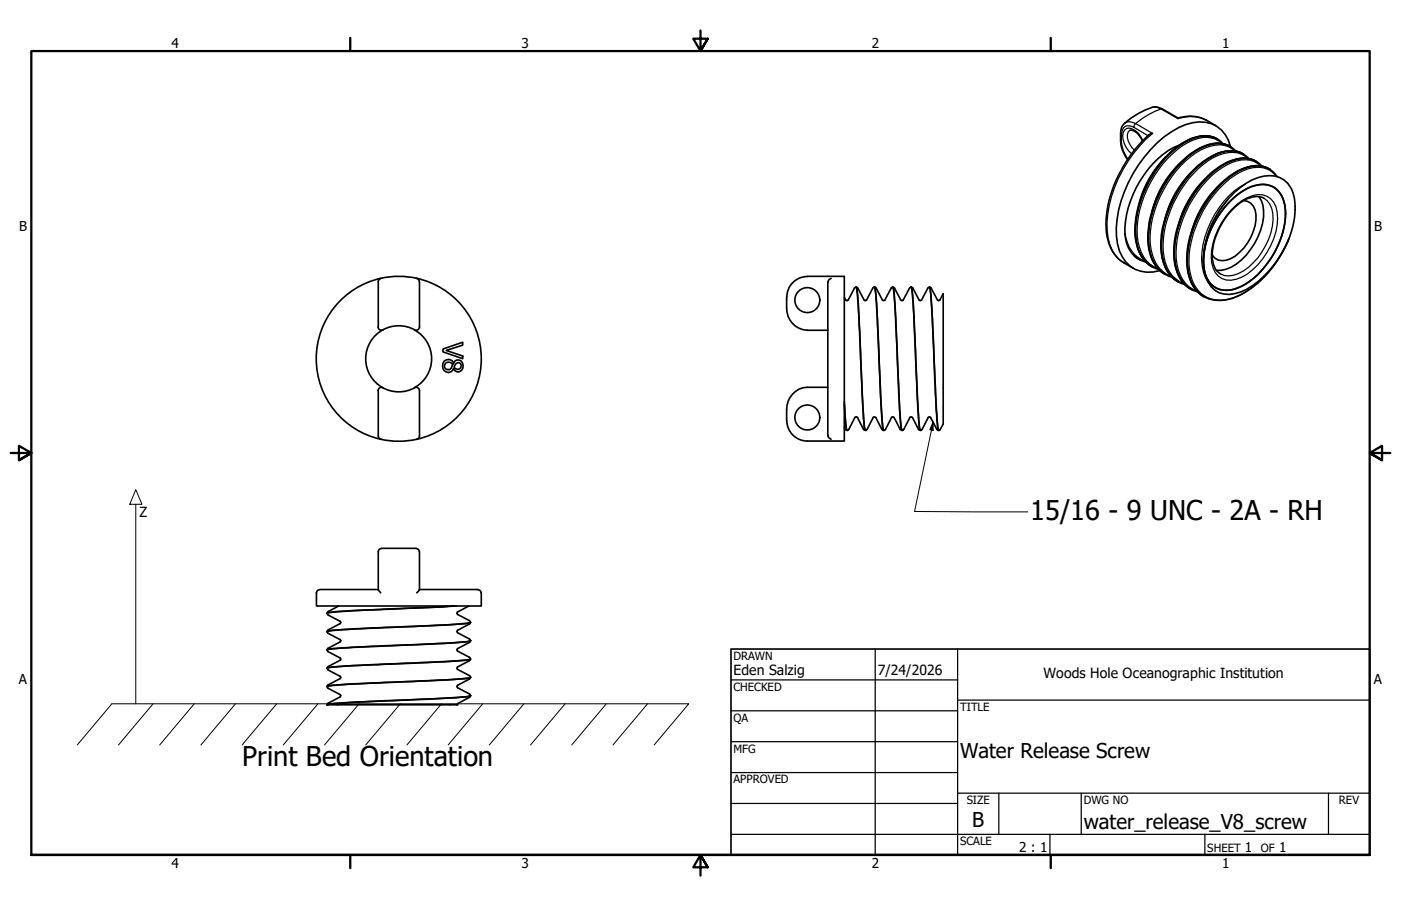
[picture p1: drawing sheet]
<svg xmlns="http://www.w3.org/2000/svg" width="432mm" height="279mm" viewBox="0 0 432 279" stroke-linecap="round" stroke-linejoin="round" font-family="sans-serif">
<!-- layer: Visible (ANSI) -->
<g fill="none" stroke="#000" stroke-width=".51">
<path d="M363 36.4l-4.8-2.8a4.7 4.7 0 0 0-5.3 .4 21.1 21.1 0 0 0-6.9 4.7 11.4 11.4 0 0 0 1.5 10.5M363 36.4a12.5 12.5 0 0 1 11.7 2.3M363 36.4v.2M348.2 40.2a2.98 2.98 0 0 1 3 1.6l.9 1.7M355.2 41.1l-.6 .2a39.4 39.4 0 0 0-13.7 27.7 13.4 13.4 0 0 0 8.4 13.7M363.3 44.8a26.2 26.2 0 0 0-13.1 13 25.4 25.4 0 0 0-3.1 16.7 8.7 8.7 0 0 0 2.4 4.3M374.8 42.7a10.8 10.8 0 0 0-10.6 1.6 34.1 34.1 0 0 0-14.3 28.9 11.9 11.9 0 0 0 4.8 8.8M375.2 42.9a9.3 9.3 0 0 0-9.2 .5 33.1 33.1 0 0 0-15.1 20.7 21.2 21.2 0 0 0 .4 14.1 9.6 9.6 0 0 0 3.7 4M375.3 43a8.7 8.7 0 0 0-9 .3 30.3 30.3 0 0 0-13.2 14.9 26.6 26.6 0 0 0-2.2 18.9 9.4 9.4 0 0 0 6.3 6M375.4 43l1.5 1.3M378.8 45a10.7 10.7 0 0 0-10.6 1.6 34.3 34.3 0 0 0-14.4 27.1 12.7 12.7 0 0 0 4.9 10.7M379.2 45.1a9.3 9.3 0 0 0-9.2 .6 34.4 34.4 0 0 0-15.9 24.7 17.8 17.8 0 0 0 2 11.4 7.7 7.7 0 0 0 2.9 2.8"/>
<path d="M379.3 45.3a9.4 9.4 0 0 0-11.7-7.5 27 27 0 0 0-14.9 10.7 38.1 38.1 0 0 0-8.6 24.3 11.8 11.8 0 0 0 5.7 10.3 10.7 10.7 0 0 0 7.7 .3M379.3 45.3a9.2 9.2 0 0 0-9 .3 31.8 31.8 0 0 0-14.1 16.9 26 26 0 0 0-1.3 16.9 9.3 9.3 0 0 0 6.3 6.1M379.4 45.3l1.5 1.3M380.5 59.3a15.5 15.5 0 0 1 12.4-5 8.3 8.3 0 0 1 6.2 8.2 30 30 0 0 1-11.2 24.2 13.8 13.8 0 0 1-10.6 4 7.1 7.1 0 0 1-5.6-5.4 21.6 21.6 0 0 1 .7-13 31.3 31.3 0 0 1 8.1-13zM382.8 47.3a10.8 10.8 0 0 0-10.6 1.6 34.3 34.3 0 0 0-14.4 27.2 12.7 12.7 0 0 0 4.9 10.6M383.2 47.4a9.1 9.1 0 0 0-9.2 .6 33.5 33.5 0 0 0-15.2 20.7 21.7 21.7 0 0 0 .5 14.1 9.6 9.6 0 0 0 3.7 4.1M384.9 48.9a7.9 7.9 0 0 0-9.2-1.7 30.6 30.6 0 0 0-15.5 17.6 23.1 23.1 0 0 0-.7 18.3 9 9 0 0 0 5.7 4.7M386.8 49.6a10.8 10.8 0 0 0-10.6 1.6 34.3 34.3 0 0 0-14.4 27.2 12.3 12.3 0 0 0 4.9 10.6M387.1 49.8a9.1 9.1 0 0 0-9.1 .5 33.5 33.5 0 0 0-15.2 20.7 21.7 21.7 0 0 0 .5 14.1 8.7 8.7 0 0 0 3.7 4.1M388.9 51.2a7.9 7.9 0 0 0-9.2-1.6 28.1 28.1 0 0 0-13.7 13.5 28.6 28.6 0 0 0-3.5 19.4 9.3 9.3 0 0 0 6.7 7.5M390.8 51.9a10.8 10.8 0 0 0-10.6 1.6 34.6 34.6 0 0 0-14.4 27.1 12.3 12.3 0 0 0 4.9 10.7M391.1 52.1a9.1 9.1 0 0 0-9.1 .5 34.4 34.4 0 0 0-15.9 24.7 15.8 15.8 0 0 0 2.8 12.5l2.1 1.7"/>
<path d="M393.6 54.5a7.8 7.8 0 0 0-9.9-2.6 28.1 28.1 0 0 0-13.7 13.5 28.8 28.8 0 0 0-3.5 19.4 9.4 9.4 0 0 0 11.5 7.7 26.9 26.9 0 0 0 15.8-12.4l1.4-2.1 2.1-4.5M349.5 78.8a8.1 8.1 0 0 0 3.7 2M349.5 78.8l.4 .4M349.9 79.2l1.1 .7M349.9 79.2l.8 .6M378.6 62.6a15.7 15.7 0 0 1 10.7-5.8 6.9 6.9 0 0 1 6.6 6.1 24.1 24.1 0 0 1-5 17.9 21.7 21.7 0 0 1-10.5 8.4 7.1 7.1 0 0 1-9.4-6.7 26.6 26.6 0 0 1 7.6-19.9zM379.5 61.7a13.9 13.9 0 0 1 10.6-4.8 7.2 7.2 0 0 1 6 6.9 26.6 26.6 0 0 1-7.6 20 15.6 15.6 0 0 1-10.7 5.7 6.6 6.6 0 0 1-6.6-6 22.8 22.8 0 0 1 3.6-15.7l1.4-2.2zM383.3 61.8a4.1 4.1 0 0 1 3.8 4.4 15.3 15.3 0 0 1-7.9 13.6 4.2 4.2 0 0 1-5.6-1.1M388 60.6a11.6 11.6 0 0 1 .6 10.3 19 19 0 0 1-10.8 12.2l-2.9 .3M389.6 61.2a6.8 6.8 0 0 0-7.2 1.2 21.8 21.8 0 0 0-8.8 17.4l.4 1.8a4.6 4.6 0 0 0 2.1 2.9M117.4 85.9l-.6 .3-.2 .7v13.9M128.5 85.9l.5 .3 .2 .6"/>
<path d="M129.3 86.9v13.9M242.4 91.6a10.2 10.2 0 0 0 1.8 8.1 6.5 6.5 0 0 0 4.6 2.2h6.3M248.8 85.2h11.4v50.8h-11.4a6.3 6.3 0 0 1-6.3-6.3M248.8 85.3a6.3 6.3 0 0 0-6.3 6.3M256.2 85.9a1.39 1.39 0 0 0-1.1 1.2v47.1a1.39 1.39 0 0 0 1.1 1.2M263.8 88.6a93.4 93.4 0 0 1 1.2 15.6l.2 4.3a275.6 275.6 0 0 0 1.4 24.2h.1M263.9 88.6a176.6 176.6 0 0 1 1.4 22.1l.7 15.6 .3 3.9 .4 2.5M269.5 88.5a96.4 96.4 0 0 1 1.1 15.7l.2 4.3a275.7 275.7 0 0 0 1.4 24.2h.2M269.5 88.5l-.5 .4-1.9 3.6-.4 .2-.4-.2-1.9-3.6-.5-.4-.6 .4-1.9 3.7h-.7l-.5-.9M269.5 88.5h.1M269.6 88.5a176.6 176.6 0 0 1 1.4 22.2l.7 15.6 .2 3.8 .5 2.6M269.6 88.5l.5 .4 1.9 3.6 .4 .2 .3-.2 1.9-3.6 .5-.4 .6 .4 1.9 3.6 .4 .2 .3-.1 2-3.7 .5-.4"/>
<path d="M275.1 88.6a93.4 93.4 0 0 1 1.2 15.6l.2 4.3a275.7 275.7 0 0 0 1.4 24.2h.1M275.2 88.6h.1a323.1 323.1 0 0 1 1.6 28.5l.7 13 .4 2.6M280.8 88.5a96.4 96.4 0 0 1 1.1 15.7l.2 4.3a275.6 275.6 0 0 0 1.4 24.2h.2M280.8 88.5h.1M280.9 88.5v.1a323.1 323.1 0 0 1 1.6 28.5l.7 13 .5 2.6M280.9 88.5l.5 .4 1.9 3.6 .4 .2 .3-.2 1.9-3.6 .5-.4M286.4 88.5h.1M286.5 88.5l.5 .4 2 3.7 .3 .1 .4-.2 1-1.9v40.1l-1 1.9-.4 .1M286.5 88.6h.1a323.1 323.1 0 0 1 1.6 28.5l.7 13 .4 2.6a55.3 55.3 0 0 1-1-11.7l-.3-8.2a233.9 233.9 0 0 0-1.5-24.2zM367 89.2h.1M116.5 100.8a1.05 1.05 0 0 0 1.6 .9M118 119.6a10.2 10.2 0 0 0 9.8 0"/>
<path d="M118 101.7a10.2 10.2 0 0 0 0 17.9M118.1 119.6a1.05 1.05 0 0 0-1.6 .9M127.7 119.6a1.05 1.05 0 0 1 1.6 .9M127.7 101.7a10.1 10.1 0 0 1 0 17.8M129.3 100.8a1.05 1.05 0 0 1-1.6 .9 10 10 0 0 0-9.7 0M136.5 107.6l6.1-2.1v.9l-5.1 1.7 5.1 1.7v.8l-6.1-2.1zM136.9 111.4a1.76 1.76 0 0 1 2.9 .5 1.58 1.58 0 0 1 1.9-.8 1.58 1.58 0 0 1 1 1.7 1.57 1.57 0 0 1-1 1.8 1.57 1.57 0 0 1-1.9-.9 1.75 1.75 0 0 1-2.1 1.1 1.75 1.75 0 0 1-1.3-2zM137.4 112a1.53 1.53 0 0 1 2.2 .4l-.3 .5a1.15 1.15 0 0 1-1.6 1 1.15 1.15 0 0 1-.3-1.9zM140.3 112.4a.96 .96 0 0 1 .9-.6 .96 .96 0 0 1 .9 .7 1.16 1.16 0 0 1-.7 1.4 1.16 1.16 0 0 1-1.4-.6zM255.1 119.4h-6.3a6.7 6.7 0 0 0-6.4 6.8v3.5M116.6 120.5v13.9l.2 .7 .6 .3M117.3 135.5a25.4 25.4 0 0 0 11.2 0"/>
<path d="M117.3 135.5a25.4 25.4 0 0 1-15.4-39.2 25.4 25.4 0 0 1 42 .1 25.4 25.4 0 0 1-15.4 39.1M129.3 120.5v13.9a1.05 1.05 0 0 1-.8 1.1M260.2 123.9l.5 7.5 .3 1.3M260.2 124.7a27.9 27.9 0 0 0 .8 8M260.2 131.9l.3 .5 .5 .3M261 132.7l.6-.3 1.9-3.7 .4-.1 .3 .1 1.9 3.7 .6 .3M266.7 132.7l.6-.3 1.9-3.7 .3-.1 .4 .2 1.9 3.6 .6 .3M272.4 132.7l.5-.3 1.9-3.7 .3-.1 .5 .2 1.8 3.6 .6 .3M278 132.7l.6-.3 1.9-3.7 .3-.1 .4 .2 1.9 3.6 .6 .3M283.7 132.7l.5-.3 1.9-3.7 .3-.1 .4 .1 1.9 3.7 .6 .3M128.2 169.2a.98 .98 0 0 1 1 .9M128.3 169.1l-10.7 .1a.99 .99 0 0 0-1 .9v11.8l.7 .9"/>
<path d="M129.3 170.1v11.8l-.8 .9M98.5 181.9a.98 .98 0 0 0-1 .9v4.1h50.8v-4.1M98.6 181.8h18M100.8 194.8l.4 .5 3.7 2 .1 .3-.1 .3-3.7 2-.4 .5M100.8 189.2l.4 .5 3.7 1.9 .1 .4-.1 .3-3.7 1.9-.4 .6M100.8 189.1v.1M100.8 194.8h.1M104.4 186.9l-3.2 1.7-.4 .5M129.3 181.8h18M140 186.9l-22.9 1.1a101 101 0 0 0-16.3 1.1M140.7 186.9l-23.1 1.1a136.7 136.7 0 0 0-16.7 1.1l-.1 .1M144.5 186.9l-3.5 1.8-.2 .4 .2 .4 3.7 1.9 .3 .6-.3 .5-3.7 1.9-.2 .4 .2 .3 3.7 1.9 .3 .5"/>
<path d="M145 192a93.5 93.5 0 0 1-15.7 1.1l-4.3 .2a276 276 0 0 0-24.1 1.4l-.1 .1M145 191.9a52.9 52.9 0 0 1-11.7 1l-8.2 .3a233.9 233.9 0 0 0-24.2 1.5l-.1 .1M145 197.6a96.5 96.5 0 0 1-15.7 1.2l-4.2 .1a275.7 275.7 0 0 0-24.2 1.4l-.1 .2M145 197.5l-.1 .2a475.5 475.5 0 0 1-32.4 1.8l-5.2 .2a20.3 20.3 0 0 0-6.5 .7M145 197.6l-.3 .5-3.7 1.9-.2 .4 .2 .4 3.7 1.9 .3 .5-.3 .6-3.7 1.9-.2 .4 .2 .3 3.7 1.9 .3 .6M145 197.5v.1M147.3 181.9a.98 .98 0 0 1 1 .9M100.8 211.8l.4 .5 3.7 1.9 .1 .4-.1 .3-3.7 2-.4 .5M100.8 206.1l.4 .5 3.7 2 .1 .3-.1 .3-3.7 2-.4 .5M100.8 200.5l.4 .5 3.7 1.9 .1 .4-.1 .3-3.7 1.9-.4 .6M100.8 200.4v.1M100.8 206.1h.1"/>
<path d="M100.8 211.7v.1M145 203.3a93.5 93.5 0 0 1-15.7 1.1l-4.3 .2a276 276 0 0 0-24.1 1.4l-.1 .1M145 203.2a52.9 52.9 0 0 1-11.7 1l-8.2 .3a233.9 233.9 0 0 0-24.2 1.5l-.1 .1M145 214.6l-.3 .5-3.7 1.9-.2 .4h-40M145 214.6a93.4 93.4 0 0 1-15.5 1.1l-4.2 .2a291.6 291.6 0 0 0-24.3 1.4l-.2 .1M145 208.9a96.5 96.5 0 0 1-15.7 1.2l-4.2 .1a275.7 275.7 0 0 0-24.2 1.4l-.1 .2M145 214.5a45.9 45.9 0 0 1-9.8 .9l-10.1 .4a275.7 275.7 0 0 0-24.2 1.4l-.1 .2M145 208.9l-.3 .5-3.7 1.9-.2 .4 .2 .4 3.7 1.9 .3 .5M145 208.9h.1M145 214.5v.1"/>
<circle cx="248.8" cy="92.6" r="3.8"/>
<circle cx="248.8" cy="128.7" r="3.8"/>
</g>
<g fill="#000">
<circle cx="391.1" cy="52.1" r=".25"/>
<circle cx="351" cy="79.9" r=".25"/>
<circle cx="355" cy="82.2" r=".25"/>
<circle cx="363" cy="86.9" r=".25"/>
<circle cx="139.8" cy="111.9" r=".25"/>
<circle cx="139.8" cy="113.7" r=".25"/>
<circle cx="261" cy="132.7" r=".25"/>
<circle cx="266.7" cy="132.7" r=".25"/>
<circle cx="272.4" cy="132.7" r=".25"/>
<circle cx="278" cy="132.7" r=".25"/>
<circle cx="283.7" cy="132.7" r=".25"/>
<circle cx="289.3" cy="132.7" r=".25"/>
<circle cx="100.8" cy="217.4" r=".25"/>
<circle cx="140.8" cy="217.4" r=".25"/>
</g>
<!-- layer: Visible Narrow (ANSI) -->
<g fill="none" stroke="#000" stroke-width=".38">
<path d="M346.6 38a2.98 2.98 0 0 1 3.4 .1l-.6 1.1M349.4 39.2a2.22 2.22 0 0 0-2.3-.3 2.22 2.22 0 0 0-1.3 1.9l-.2 .8M349.4 39.2l4.4 2.6M355.2 33.1a3.2 3.2 0 0 1 2.6 .5 25.7 25.7 0 0 0-7.8 4.5l5.2 3a39 39 0 0 0-14 29.9 11.6 11.6 0 0 0 5.3 10.1M358.2 33.6h-.4l5.2 3a11.6 11.6 0 0 1 8.9 .5M345.4 43.4l.2 .4M345.4 41.1l.2 .5M345.6 43.8a9.6 9.6 0 0 0 2.1 5.2M345.6 41.6v2.2M348.2 40.2a3.1 3.1 0 0 0 0 4.3l1.4 1.8M352.2 43.4a5.9 5.9 0 0 0-4.2-3.9 2.09 2.09 0 0 0-2 2.3 7.7 7.7 0 0 0 2.8 5.6M359.3 48.3a30.8 30.8 0 0 0-8.3 14.6"/>
<path d="M363.3 50.7a30.2 30.2 0 0 0-8.3 14.5M367.3 53a30 30 0 0 0-8.3 14.5M371.3 55.2a30.8 30.8 0 0 0-8.3 14.6M375.3 57.6a30.2 30.2 0 0 0-8.3 14.5M376.6 44.3a8 8 0 0 0-9-1.1 30.5 30.5 0 0 0-14.9 17.2 24.9 24.9 0 0 0-1.5 15.9 8.9 8.9 0 0 0 5.7 6.5M380.6 46.6a7.8 7.8 0 0 0-9.1-1 29.7 29.7 0 0 0-13.9 15 28.1 28.1 0 0 0-2.8 16.4 10.2 10.2 0 0 0 6.1 8.2M383.9 56.7a26.4 26.4 0 0 0-12.6 16.4 18.1 18.1 0 0 0 .2 12.6l.9 1.4M384.6 48.9a7.8 7.8 0 0 0-9.1-1 27.5 27.5 0 0 0-12.9 12.9 27.7 27.7 0 0 0-3.4 20.2 9.3 9.3 0 0 0 5.7 6.4M388.6 51.2a7.8 7.8 0 0 0-9.1-1 30.7 30.7 0 0 0-14.8 17.1 25.6 25.6 0 0 0-1.5 15.9 9.3 9.3 0 0 0 5.7 6.5M393.4 54.4a7.5 7.5 0 0 0-9.4-2.1 29.7 29.7 0 0 0-14.9 16.2 24.5 24.5 0 0 0-1.6 18.2 9.2 9.2 0 0 0 12.6 5.1 29.5 29.5 0 0 0 15.3-14.3l1.5-3.1M346.7 72.1a10.2 10.2 0 0 0 6.2 8.4M378.3 61.7a28.4 28.4 0 0 0-7.4 18.9"/>
<path d="M379.4 64.8a12.1 12.1 0 0 1 9.7-4.7 5.7 5.7 0 0 1 4.5 5.3 21.4 21.4 0 0 1-7.5 17.8 9.1 9.1 0 0 1-9.5 2.7 6.8 6.8 0 0 1-3.3-6.8 22.1 22.1 0 0 1 6.1-14.3zM389.6 61.2a6.7 6.7 0 0 1 2.8 6.6 20.8 20.8 0 0 1-10.8 16.6 6 6 0 0 1-5.5 .1"/>
</g>
<!-- layer: Border (ANSI) -->
<path d="M107.9 11.7v4M215.9 9.4v6.3l-2.2-3.8h4.4l-2.2 3.8 2.2-3.8M323.8 11.7v4M3.3 139.7h6.4l-3.9-2.2v4.4l3.9-2.2-3.9 2.2M428.5 139.7h-6.4l3.9-2.2v4.4l-3.9-2.2 3.9 2.2M9.7 263.7v-248h412.4v248h-412.4h412.4M107.9 263.7v4M218.1 267.5l-2.2-3.8 2.2 3.8h-4.4l2.2-3.8v6.3M323.8 263.7v4" fill="none" stroke="#000" stroke-width=".7"/>
<!-- layer: Title (ANSI) -->
<g fill="none" stroke="#000" stroke-width=".38">
<path d="M225.3 209.7h69.8M225.3 219.2h69.8M269.7 200.2v63.5M295.1 215.9h127M295.1 200.2v63.5M225.3 228.7h69.8M225.3 238.3h69.8M225.3 257.3h196.8M225.3 247.8h69.8M295.1 244.6h127M307.8 244.6v12.7M323.6 257.3v6.4"/>
<path d="M333.2 244.6v12.7M371.3 257.3v6.4M409.4 244.6v12.7"/>
</g>
<path d="M225.3 200.2h196.8v63.5h-196.8z" fill="none" stroke="#000" stroke-width=".51"/>
<!-- layer: Symbol (ANSI) -->
<path d="M287.6 130.2v2.5l-1-.2zM287.6 130.2l-5.7 27.5 34.8 .2" fill="none" stroke="#000" stroke-width=".31"/>
<path d="M287.6 130.2v2.5l-1-.2z" fill="#000"/>
<!-- layer: Sketch Geometry (ANSI) -->
<g fill="none" stroke="#000" stroke-width=".31">
<path d="M41.8 151l2 4.5h-3.8zM41.8 155.5v61.5M47.2 217l-10.7 12.7M59.9 217l-10.7 12.7M72.6 217l-10.7 12.7M85.3 217l-10.7 12.7M98 217l-10.7 12.7M110.7 217l-10.7 12.7M123.4 217l-10.7 12.7M136.1 217l-10.7 12.7M148.8 217l-10.7 12.7M161.5 217l-10.7 12.7"/>
<path d="M174.2 217l-10.7 12.7M186.9 217l-10.7 12.7M199.6 217l-10.7 12.7M23.8 229.7l10.7-12.7h177.8l-10.7 12.7"/>
</g>
<g font-size="8.4">
<text x="317.5" y="160.4">15/16 - 9 UNC - 2A - RH</text>
<text x="74.6" y="236.1">Print Bed Orientation</text>
</g>
<g font-size="6.3">
<text x="295.9" y="233.7">Water Release Screw</text>
<text x="299.7" y="255.1">B</text>
<text x="334" y="255.7">water_release_V8_screw</text>
</g>
<g font-size="4.3">
<text x="43" y="159.4">Z</text>
<text x="226.1" y="208">Eden Salzig</text>
<text x="270.5" y="208.2">7/24/2026</text>
<text x="321.6" y="209.2">Woods Hole Oceanographic Institution</text>
</g>
<g font-size="4.2">
<text x="52.8" y="14.7">4</text>
<text x="160.8" y="14.7">3</text>
<text x="268.7" y="14.7">2</text>
<text x="376.7" y="14.7">1</text>
<text x="5.9" y="71.4">B</text>
<text x="423.5" y="71.4">B</text>
<text x="5.8" y="211.1">A</text>
<text x="423.4" y="211.1">A</text>
<text x="314.1" y="262.9">2 : 1</text>
<text x="383.7" y="262.8">1</text>
<text x="394.2" y="262.8">1</text>
<text x="52.8" y="267.7">4</text>
<text x="160.8" y="267.7">3</text>
<text x="268.7" y="267.7">2</text>
<text x="376.7" y="267.7">1</text>
</g>
<g font-size="3.5">
<text x="226.1" y="203.5">DRAWN</text>
<text x="226.1" y="213">CHECKED</text>
<text x="295.9" y="219.2">TITLE</text>
<text x="226.1" y="222.6">QA</text>
<text x="226.1" y="232.1">MFG</text>
<text x="226.1" y="241.6">APPROVED</text>
<text x="297.9" y="248">SIZE</text>
<text x="334" y="248">DWG NO</text>
<text x="412.7" y="247.9">REV</text>
<text x="295.9" y="260.7">SCALE</text>
<text x="372.1" y="262.8">SHEET</text>
<text x="388.6" y="262.8">OF</text>
</g>
</svg>
